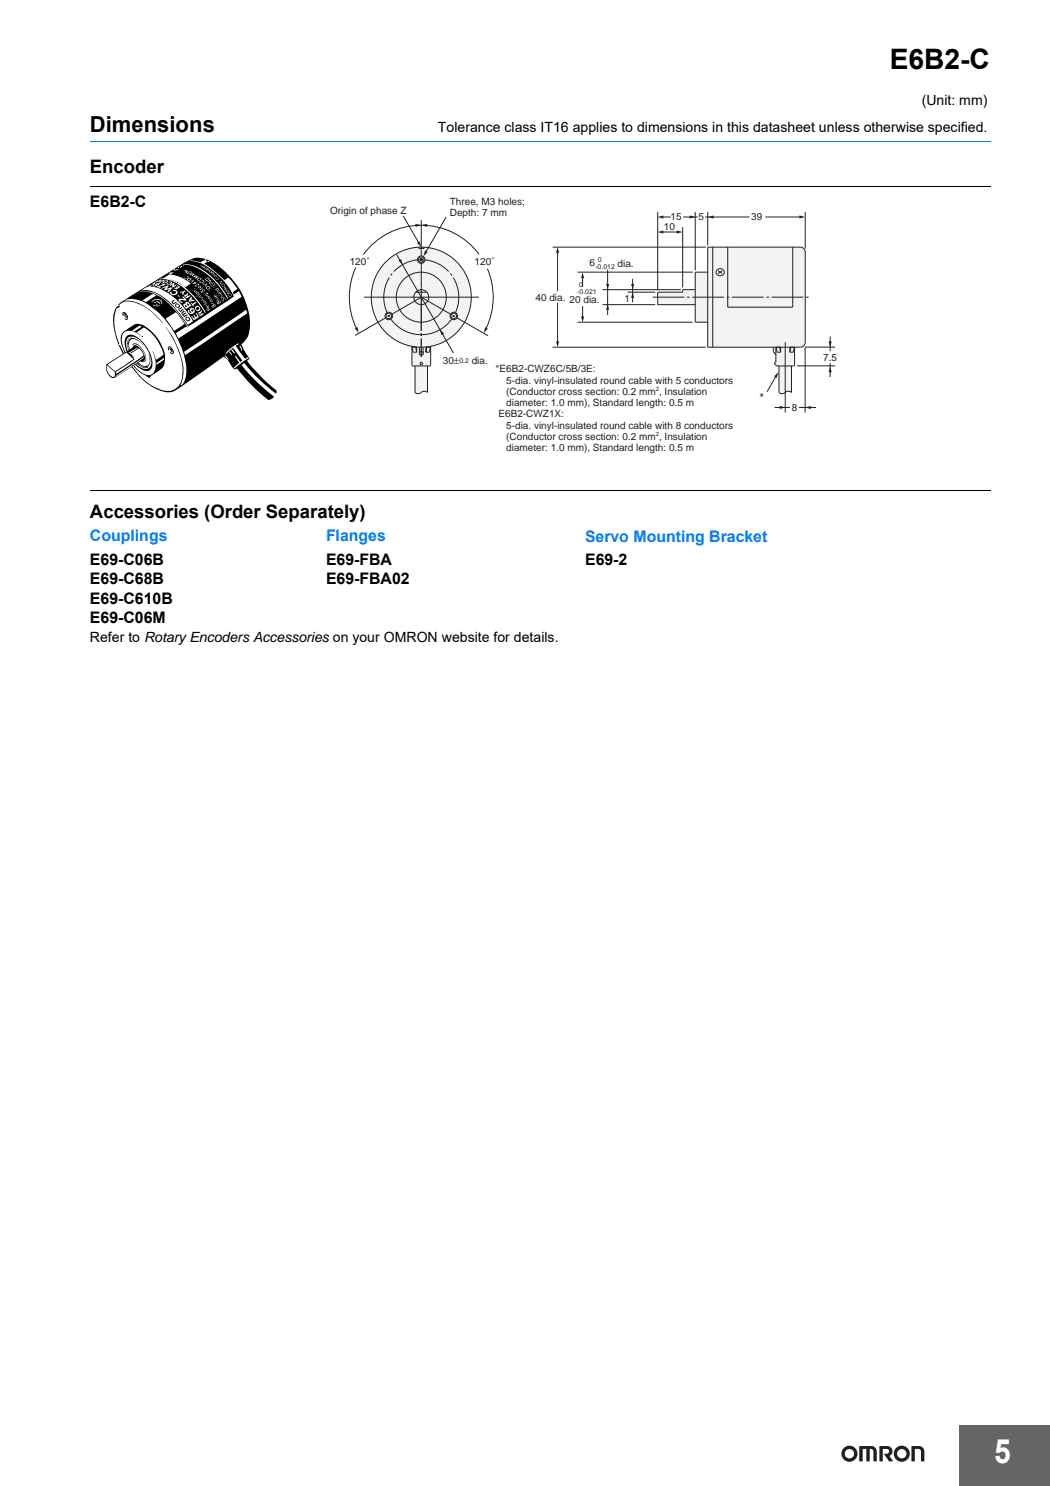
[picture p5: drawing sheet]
<svg xmlns="http://www.w3.org/2000/svg" width="210mm" height="297mm" viewBox="0 0 210 297" stroke-linecap="round" stroke-linejoin="round" font-family="sans-serif">
<g fill="#231f20">
<path d="M171.8 289.1l2.5-.1a1.08 1.08 0 0 1 1 1.1v2h-.6v-2a.55 .55 0 0 0-.8-.5v2.5h-.6v-2.5h-.8v2.5h-.7z"/>
<path d="M182.3 289.1l.7-.1a1.48 1.48 0 0 1 1.8 .8l.1 2.3h-.7v-2l-.1-.2-.4-.3h-.7v2.5h-.7z"/>
<path d="M175.9 289.1l.6-.1a1.63 1.63 0 0 1 1.8 .5 1 1 0 0 1-.4 1.5l.7 1.1h-.8l-1-1.5h.5a.48 .48 0 0 0 .5-.5 .48 .48 0 0 0-.5-.5h-.8v2.5h-.6z"/>
<path d="M168.3 290.6a1.61 1.61 0 0 0 3.2 0 1.61 1.61 0 0 0-3.2 0zM168.9 290.6a.95 .95 0 0 1 1.9 0 .95 .95 0 0 1-1.9 0z"/>
<path d="M179.4 290.6a.95 .95 0 0 0 1.9 0 .95 .95 0 0 0-1.9 0zM178.7 290.6a1.65 1.65 0 0 1 3.3 0 1.65 1.65 0 0 1-3.3 0z"/>
</g>
<path d="M192 285h17.9v12h-17.9z" fill="#656565"/>
<path d="M192 284.9v12.1M192 285h17.9" fill="none" stroke="#656565" stroke-width=".2"/>
<path d="M18 27.9h180v2.5h-180z" fill="#fff"/>
<path d="M18 28.4h180" fill="none" stroke="#0080ff" stroke-width=".2"/>
<path d="M18 36.7h180v1.5h-180z" fill="#fff"/>
<path d="M18 37.2h180" fill="none" stroke="#000" stroke-width=".2"/>
<path d="M18 97.5h180v1.5h-180z" fill="#fff"/>
<path d="M18 98h180" fill="none" stroke="#000" stroke-width=".2"/>
<path d="M23.9 60.6l13.1-8.2a4.5 4.5 0 0 1 5.4 0 14.9 14.9 0 0 1 7.6 13 4.6 4.6 0 0 1-1.8 3.5l.7 1.2 1 1.5-.5 .5 .2 .3 3 3.3 2.7 2.3-.1 .7a34.7 34.7 0 0 1-6.3-6.1l-.6 .4a34.8 34.8 0 0 0 6.5 6.3l-.5 .5-.6 .2a38.4 38.4 0 0 1-6.4-6.3l-.3 .2a3.5 3.5 0 0 1-1.4-1.9l-.8-.7-.3 .1-8.2 5.9a3.8 3.8 0 0 1-4.8 .6 14.3 14.3 0 0 1-5.2-4.5l-3.2 2a.99 .99 0 0 1-1.5-.5l-.3-.7v-1.4l3.2-2v-.2a13.4 13.4 0 0 1-1.7-8 1.76 1.76 0 0 1 1-1.5l-.2-.2z" fill="#000"/>
<g fill="#fff">
<path d="M27.7 58.4a5.7 5.7 0 0 1 5.6 1.7 24.6 24.6 0 0 1 4.4 5.1l9.1-6a14 14 0 0 0-7.2-6.8l-1.6-.2 .3-.1 1.4 .2a.67 .67 0 0 0 .9-.2l.3-.1 .6 .3-.7 .4a20 20 0 0 1 4.1 3.3l.8-.5 .3 .3 1.5 2-.9 .6 .2 .5 1-.7 .5 1.1-12.6 8.4-.5-1.1 2.1-1.4 .2 .3a17.3 17.3 0 0 0-6.2-6.6 4.7 4.7 0 0 0-3.6-.5z"/>
<path d="M36.6 52.9a5.5 5.5 0 0 1 4.7 1.5 15.3 15.3 0 0 1 4.3 5.3 14.2 14.2 0 0 0-7.6-6.7z"/>
<path d="M40.1 53.1l.2-.1-.2 .2h-.1z"/>
<path d="M40.2 53.2l.4-.1z"/>
<path d="M36.5 53.1h.3l-.3 .2 .2-.1z"/>
<path d="M36 53.3l.2-.1z"/>
<path d="M40.4 53.3l.3-.1 .3 .1-.4 .2z"/>
<path d="M35.8 53.4l.6-.2-.3 .3z"/>
</g>
<path d="M40.5 53.3h.4l-.3 .1z" fill="#000"/>
<g fill="#fff">
<path d="M40.8 53.6l.3-.2z"/>
<path d="M40.9 53.7l.4-.2-.2 .3z"/>
<path d="M41.2 53.8l.3-.2 .2 .2-.4 .1 .2 .1h-.1z"/>
</g>
<path d="M41.5 53.7l.1 .1z" fill="#000"/>
<g fill="#fff">
<path d="M35 54l.8-.3-.5 .4 .2-.2-.5 .2 .1-.1z"/>
<path d="M41.5 54.1l.5-.1-.3 .2z"/>
<path d="M34.6 54.1l.3-.1z"/>
<path d="M36.9 54.4l.6-.4-.1 .4 .4-.2-.6 .4 .1-.4z"/>
<path d="M36.8 54.3l.3-.2-.5 .3z"/>
<path d="M41.8 54.2l.4-.1 .1 .3h-.3z"/>
</g>
<path d="M41.9 54.2h.4l-.2 .2z" fill="#000"/>
<path d="M37.5 54.6l.5-.3h.3v.2a.59 .59 0 0 1-.8 .2z" fill="#fff"/>
<path d="M37.7 54.5l.3-.2 .2 .1-.4 .3-.2-.1z" fill="#000"/>
<g fill="#fff">
<path d="M33.7 54.7l.6-.3h.5l-.6 .4z"/>
<path d="M42.3 54.5l.2-.1 .4 .1-.4 .3z"/>
</g>
<path d="M34.4 54.6l.2-.1zM42.3 54.6h.4l-.2 .1z" fill="#000"/>
<path d="M37.9 54.9l.7-.4-.4 .3 .6-.1-.2 .3 .5-.2-.7 .4h-.1l.3-.4z" fill="#fff"/>
<path d="M34.2 54.7h.1z" fill="#000"/>
<g fill="#fff">
<path d="M42.6 54.9l.4-.1-.3 .3z"/>
<path d="M31.9 55.8l.8-.2 1.1-.7a6.6 6.6 0 0 1 4.3 1.8l-.8 .5a.72 .72 0 0 1-1-.3l-.7-.4a15.8 15.8 0 0 1 5.5 6 15.2 15.2 0 0 0-7.3-6.5l-.9-.2z"/>
<path d="M38.6 55.3l.6-.3-.2 .2 .5-.1-.2 .4 .5-.2-.7 .4h-.1l.3-.4-.6 .1z"/>
<circle cx="43.2" cy="55.2" r=".23"/>
</g>
<circle cx="43.1" cy="55.2" r=".18" fill="#000"/>
<g fill="#fff">
<path d="M36.7 55.1l.2 .1z"/>
<path d="M36.9 55.6v-.1a.32 .32 0 0 0 .4 .2 .32 .32 0 0 0 .2-.4h-.2h.4l-.1 .3a.53 .53 0 0 1-.7 0z"/>
<path d="M43.2 55.6l.1 .3 .3-.1 .1-.2-.2-.2h.1l.2 .3a.37 .37 0 0 1-.4 .2 .37 .37 0 0 1-.3-.2z"/>
<path d="M39.4 55.7l.4-.2 .4 .1a.42 .42 0 0 1-.3 .5 .42 .42 0 0 1-.5-.3z"/>
<path d="M41.2 55.6a.48 .48 0 0 1 .7 .1l-.6 .4-.2-.2z"/>
<path d="M37.5 55.8l.5-.2 .3 .1-.6 .5-.3-.3z"/>
</g>
<path d="M34.1 55.8l.2 .1zM37.6 55.8l.3-.1 .3 .1-.5 .2-.1-.1zM39.6 55.8l.3-.2 .2 .1-.3 .3-.3-.1zM41.2 55.8l.3-.2 .3 .2-.4 .2z" fill="#000"/>
<path d="M28.2 58.1l.9-.6 .7-.2 .1-.2h.2l.5-.2 .2-.2-.5 .1 1.4-.8-.1 .1h.3l-.1-.1 .1-.1h.3l-.3 .3 1.1-.2-.8 .5-.3-.1v-.2l-.8 .2-.2 .1 .2 .1-.3 .3-.9 .4a9.7 9.7 0 0 1 6.9 4.3l1.8 2.6-1 .7-.7-.9a14.9 14.9 0 0 0-6.2-5.7l-1.5-.3z" fill="#fff"/>
<path d="M34.4 55.9l.1 .1z" fill="#000"/>
<g fill="#fff">
<path d="M40 56.2a.3 .3 0 0 0 .4 .3 .3 .3 0 0 0 .2-.4l-.3-.1 .2-.1a.38 .38 0 0 1 .1 .6 .38 .38 0 0 1-.6 0z"/>
<path d="M41.5 56.3l.6-.4-.1 .6 .5-.2-.6 .4h-.1l.2-.5z"/>
<path d="M37.9 56.2l.9-.2-.5 .6 .3-.5z"/>
</g>
<path d="M34.6 56l.9 .5z" fill="#000"/>
<path d="M32.5 56.4l.5-.3h.6a.65 .65 0 0 1-1.1 .3z" fill="#fff"/>
<path d="M32.1 56.3l.5-.2z" fill="#000"/>
<path d="M43.9 56.3l.4-.2-.1 .6 .4-.2-.5 .3 .1-.5-.4 .1z" fill="#fff"/>
<path d="M31.3 56.3h.3zM32.8 56.4l.4-.2h.2l-.4 .3z" fill="#000"/>
<g fill="#fff">
<path d="M33.3 56.7h.2a.38 .38 0 0 0 .7-.2l-.5-.1 .3-.1 .4 .2a.61 .61 0 0 1-.5 .4 .61 .61 0 0 1-.6-.2z"/>
<path d="M38.9 56.3h.3l.1 .4-.8 .1z"/>
<path d="M40.3 56.8l.8-.5-.3 .4z"/>
</g>
<path d="M42.2 56.8a.32 .32 0 0 0 .4 .3 .32 .32 0 0 0 .1-.5l-.2 .1v.2l-.1-.2 .3-.2 .2 .2a.39 .39 0 0 1-.3 .5 .39 .39 0 0 1-.4-.4z" fill="#fff"/>
<path d="M30.6 57.1l.6-.1h-.1a.6 .6 0 0 1 .9-.3h-.1a1 1 0 0 1-1.3 .4z" fill="#fff"/>
<path d="M38.7 56.7l.3-.2 .1 .1z" fill="#000"/>
<g fill="#fff">
<path d="M34 57l.7-.4a.31 .31 0 0 1 0 .5l.5-.2h.2l-.8 .5-.2-.1 .2-.4-.4 .2z"/>
<path d="M31.4 57.3l1.2-.4-.3-.1 .1-.1 .7 .2-1.2 .4 .3 .2-.1 .1z"/>
<path d="M39 57l.6-.1-.1-.2 .3 .3a.49 .49 0 0 0-.7 .2l.3 .1h-.3z"/>
</g>
<path d="M31.3 56.9l.4-.2z" fill="#000"/>
<g fill="#fff">
<path d="M40.6 56.9l.8-.1-.4 .6 .3-.5z"/>
<circle cx="44.7" cy="57" r=".34"/>
</g>
<circle cx="44.7" cy="57" r=".27" fill="#000"/>
<g fill="#fff">
<path d="M34.8 57.5l.5 .1-.2-.3 .4 .1 .2-.1-.3-.2 .1-.1 .5 .3-.5 .4a.49 .49 0 0 1-.7-.2z"/>
<path d="M32.2 57.6l1.3-.5 .2 .1-.4 .5 .9-.3 .2 .2-.7 .8-.2-.1 .4-.5h-.3a.55 .55 0 0 1-.8 .1l.4-.5-.8 .3z"/>
<path d="M43.1 57.1l.1 .1z"/>
<path d="M39.7 57.3a.33 .33 0 0 1 .5 0v.1a.36 .36 0 0 1-.6 .1z"/>
<path d="M41.2 57.4a.37 .37 0 0 1 .6-.2 .37 .37 0 0 1 .1 .5 .4 .4 0 0 1-.4 .1 .4 .4 0 0 1-.3-.3z"/>
</g>
<path d="M39.8 57.3h.3l-.3 .2z" fill="#000"/>
<path d="M44.8 57.5l.4-.2-.1 .4h.4l-.5 .3z" fill="#fff"/>
<path d="M41.3 57.5l.4-.2 .2 .1-.3 .3h-.2z" fill="#000"/>
<g fill="#fff">
<path d="M42.7 57.4l.1 .1z"/>
<path d="M40 57.7h.2l.2-.2 .1 .1-.3 .3h-.3z"/>
</g>
<path d="M44.8 57.6l.3 .2-.1 .1z" fill="#000"/>
<g fill="#fff">
<path d="M42.9 57.9l.6-.4a.32 .32 0 0 1 .2 .6 .3 .3 0 0 1-.5-.2z"/>
<path d="M38.9 57.7h.1v.1z"/>
</g>
<path d="M43.4 57.7h.2v.2l-.2 .1z" fill="#000"/>
<g fill="#fff">
<path d="M42.1 57.8l.2 .1z"/>
<path d="M40.1 58.2l.3 .2 .1-.1-.1-.2a.28 .28 0 0 1 .3-.3 .28 .28 0 0 1 .2 .4l-.2-.3-.2 .1v.1l.2 .2-.3 .2z"/>
<path d="M45.1 58.1l.5-.2-.3 .2h.5l-.2 .5 .4-.1-.5 .3-.1-.1 .3-.5-.5 .1z"/>
<path d="M38.5 57.9l.1 .1z"/>
<path d="M38.8 58.2l.4-.3-.3 .4 .5-.1-.4 .3z"/>
<path d="M34.1 58.4l.1-.1a.47 .47 0 0 0 .5 .5 .47 .47 0 0 0 .5-.5l-.7-.2a.57 .57 0 0 1 1 .2 .57 .57 0 0 1-.6 .7l-.7-.2-.2-.3z"/>
<path d="M41.7 58l.2 .1z"/>
<path d="M43.3 58.4l.6-.3z"/>
<path d="M35.9 58.3l1.1-.2 .1 .1-.5 .8-.2-.2 .1-.3h-.4z"/>
<path d="M43.8 58.4l.3 .2 .1-.2-.2-.1h.1a.26 .26 0 0 1 0 .4 .26 .26 0 0 1-.4-.2z"/>
<path d="M41.2 58.3l.1 .2z"/>
<circle cx="39.5" cy="58.6" r=".29"/>
</g>
<g fill="#000">
<path d="M43.8 58.5l.2 .2z"/>
<circle cx="39.5" cy="58.6" r=".19"/>
</g>
<g fill="#fff">
<path d="M40.8 58.6l.1 .1z"/>
<path d="M36.9 59l.3-.1 .3-.3 .1 .1-.1 .2 .1 .2 .4-.1 .1 .2-.8 .4-.4-.4z"/>
<path d="M41.1 58.8l.3-.2-.2 .4 .5-.1-.4 .3-.2-.2z"/>
<path d="M44 59l.4-.3z"/>
<path d="M28.5 60.1l1.6-1.1a.91 .91 0 0 1 1.2 0l-2.1 1.4z"/>
<circle cx="46" cy="59" r=".32"/>
</g>
<circle cx="46" cy="59" r=".27" fill="#000"/>
<g fill="#fff">
<path d="M39.6 59.1l.4-.2z"/>
<path d="M42.9 59.1l.3 .2 .1-.2-.2-.2 .1 .1 .1 .2-.4 .2z"/>
<path d="M44.3 59.1l.3-.1-.3 .3h.4l-.5 .4z"/>
<path d="M39.7 59.2h.3l.1-.2h.1l-.3 .4h-.2z"/>
<path d="M35.6 59l.3 .3h-.2z"/>
<path d="M43.7 59.1l.2 .1z"/>
</g>
<path d="M37.1 59.2l.3 .1-.1 .1zM42.9 59.1l.1 .2z" fill="#000"/>
<g fill="#fff">
<path d="M39.3 59.2h.2l-.2 .1z"/>
<path d="M41.3 59.3l.6-.1-.2 .3h.4l-.3 .4 .2-.3-.3 .1-.2-.1 .2-.3z"/>
<path d="M35.8 59.8h1l-.3-.4 .1-.1 .7 .7-.1 .1-1.1-.1-.1 .1 .5 .3a.51 .51 0 0 1-.6 0 .51 .51 0 0 1-.1-.6z"/>
<path d="M40 59.5l.4-.2a.28 .28 0 0 1 .1 .3 .28 .28 0 0 1-.3 .2l.3-.3z"/>
<path d="M38.2 59.3l.2 .2a.5 .5 0 0 0 .5 .6l-1.1 .1-.1-.2z"/>
<path d="M43.1 59.6l.4-.2 .2 .2-.4 .4 .3-.4z"/>
<path d="M44.3 59.8l.3 .4v-.6a.27 .27 0 0 1 .4 0 .27 .27 0 0 1 0 .4v-.3l-.2-.1-.1 .5-.2 .1z"/>
<path d="M40.1 60.1l.7-.3z"/>
<path d="M24.1 60.8a3.3 3.3 0 0 1 3.4-.1 13.2 13.2 0 0 1 5.2 4 11.1 11.1 0 0 0-6.9-4.6h-.9a4.5 4.5 0 0 1 4.6 .7 18 18 0 0 1 7.8 13.2 3.3 3.3 0 0 1-1.2 3.1 8.5 8.5 0 0 0-.3-7.1l-1.2-2.6-1.4-1.9a18.5 18.5 0 0 1 3.3 8.3 4.3 4.3 0 0 1-1.6 4 4.3 4.3 0 0 1-4-.4 11.6 11.6 0 0 1-4.4-4.2l.2-.1 1.1 1.2 1.9 1.2a.3 .3 0 0 0 .3-.1 .3 .3 0 0 0 .1-.3l.2-.1a7.3 7.3 0 0 0 2.5-2 5.6 5.6 0 0 0-.9-4.8 7.7 7.7 0 0 0-4-3.4 1.52 1.52 0 0 0-1.5 .4l-.9 .6a2.34 2.34 0 0 0-1.1 3.3l.5 1.4a10.8 10.8 0 0 1-1.7-8.6l.3-.4 .1 .1 .4-.3-.2-.3z"/>
<path d="M30.6 60a1.07 1.07 0 0 1 1.1-.2 1.07 1.07 0 0 1 .7 .9l-.1 .1a.77 .77 0 0 0-.3-.8 .77 .77 0 0 0-.9 0l-.7 .4z"/>
</g>
<path d="M38.2 59.8l.1 .2-.3 .1z" fill="#000"/>
<g fill="#fff">
<path d="M43.2 60.2l.6-.3z"/>
<circle cx="42.2" cy="60.1" r=".28"/>
</g>
<g fill="#000">
<path d="M34.3 60.3l.5-.4 .2 .1-.5 .4 .1 .1 .1 .1 .5-.3 .2 .1-.5 .3a.44 .44 0 0 1-.6-.3z"/>
<circle cx="42.2" cy="60.1" r=".19"/>
</g>
<circle cx="40.8" cy="60.2" r=".28" fill="#fff"/>
<circle cx="40.8" cy="60.2" r=".21" fill="#000"/>
<g fill="#fff">
<path d="M43.4 60.4l.3-.2a.3 .3 0 0 1 .3 0 .3 .3 0 0 1 .2 .3l-.7 .3z"/>
<path d="M31.2 60.2a.79 .79 0 0 1 .8 .5v.1z"/>
<path d="M24.7 60.3l.2-.1z"/>
</g>
<path d="M43.8 60.3l.2-.1v.3h-.2z" fill="#000"/>
<g fill="#fff">
<path d="M36.7 60.8l.4-.1v-.3a.89 .89 0 0 1 1.1 .7l-1 .6-.5-.6z"/>
<path d="M30.8 60.3l.4 .2h-.3z"/>
<path d="M38.2 60.6l.3 .1 .6-.3 .2 .1-.6 .5 .1 .3z"/>
</g>
<path d="M43.5 60.5h.2v.2h-.2z" fill="#000"/>
<g fill="#fff">
<path d="M40.9 60.7l.2 .2v-.3l.1-.1 .2 .2v.1l-.2-.2-.1 .4-.2-.2z"/>
<path d="M42.3 60.6l.5-.1-.4 .3z"/>
</g>
<path d="M35.1 60.7a.5 .5 0 0 1 .7 .1 .5 .5 0 0 1 0 .7l-.7-.2-.1-.2zM37.4 60.7h.2l.2 .2-.1 .2z" fill="#000"/>
<g fill="#fff">
<path d="M31.2 60.7l.2 .1-.1 .2z"/>
<path d="M42.4 61.1l.4-.3 .3 .4-.6 .3z"/>
<circle cx="35.5" cy="61.1" r=".28"/>
</g>
<path d="M42.7 60.9h.3v.2l-.2 .1z" fill="#000"/>
<g fill="#fff">
<path d="M30.6 60.9l.5 .2 .9-.1a1.05 1.05 0 0 1-1.4-.1z"/>
<path d="M41.2 61.1l.1-.1 .3 .3-.1-.4 .2 .3-.3 .3z"/>
</g>
<path d="M37 61l.3 .1v.2h-.2zM42.4 61.2l.2-.1 .1 .2-.2 .1z" fill="#000"/>
<circle cx="39.5" cy="61.7" r=".53" fill="#fff"/>
<g fill="#000">
<path d="M35.7 61.7l.4-.2 .1-.2 .1 .2-.1 .4-.3-.2-.1 .1 .2 .3 .6-.3 .1 .2-.6 .4-.4-.4zM41.3 61.2l.1 .2z"/>
<circle cx="39.5" cy="61.6" r=".33"/>
</g>
<g fill="#fff">
<path d="M41.4 61.7l.5-.3-.2 .4h.4l-.6 .4-.2-.3z"/>
<path d="M37.6 62h.1l.4 .5 .2-.1a.47 .47 0 0 1-.2-.8 .47 .47 0 0 1 .8 .3 .65 .65 0 0 1-.6 .9 .65 .65 0 0 1-.7-.8z"/>
</g>
<g fill="#000">
<path d="M41.5 61.7l.2 .2-.1 .2-.2-.2z"/>
<circle cx="38.5" cy="62" r=".23"/>
</g>
<g fill="#fff">
<path d="M36.8 70.3l12.4-8.4 .2 .7-7.8 5.4-4.6 3z"/>
<path d="M39.7 62.5l.3-.2 .3-.3v.7l.3-.1 .1 .2-.7 .4-.3-.5z"/>
</g>
<path d="M24.6 62.5a1.01 1.01 0 0 1 .9 1.4 .4 .4 0 0 1-.6-.3l.3 .2 .3-.1a1 1 0 0 1-.7-1.2l-.1 .6-.1 .1zM36.3 62.5a.51 .51 0 0 1 .7-.3l-.5 .5 .1 .1 .6-.3 .1 .1-.5 .5 .6-.3 .1 .2-.6 .4-.6-.7z" fill="#000"/>
<g fill="#fff">
<path d="M33.1 63.7l2.1-1.3 1.7 2.3-2.1 1.4z"/>
<path d="M38.3 63.2l.1-.1 .3 .5h.2l.1-.1-.2-.6 .4 .5 .2-.2-.3-.5 .2-.1 .5 .7-1.1 .7z"/>
</g>
<path d="M39.9 62.6l.3 .2-.1 .2-.2-.3z" fill="#000"/>
<g fill="#fff">
<path d="M24.9 62.7l.6 .9-.4-.4z"/>
<path d="M25.2 62.8l.3 .5z"/>
</g>
<circle cx="37.5" cy="63.8" r=".47" fill="#000"/>
<g fill="#fff">
<path d="M26.4 66.1l1.5-1 .5 .1-1.5 1z"/>
<circle cx="37.5" cy="63.8" r=".28"/>
</g>
<g fill="#fff">
<path d="M24.8 66.4a2.49 2.49 0 0 1 3.2 .7l.4 .3-1.1-1 1.4-.9a8.6 8.6 0 0 1 4 5.4l-1.5 1-.7-1.8v.2a5.1 5.1 0 0 1 .3 4 1.5 1.5 0 0 1-2.3 .3l-1.2-.9-.5-.7 .2-.1 .8 .6a1.67 1.67 0 0 0 2.5 .1 5.8 5.8 0 0 0-1.9-5.4 2.47 2.47 0 0 0-3-1 3.1 3.1 0 0 0-.1 3l-.2 .2-.3-.6a3.1 3.1 0 0 1 0-3.4z"/>
<path d="M25.5 67.6a1.96 1.96 0 0 1 2.5 .4 6.5 6.5 0 0 1 2.2 4.7 1.23 1.23 0 0 1-.8 1.1 1.23 1.23 0 0 1-1.3-.3l-.8-.8a3.1 3.1 0 0 0 2.2 .8l.2-.2-.4 .1a1.68 1.68 0 0 0 .4-2.5l.1 .4a1.23 1.23 0 0 1-.8 1.9l-.5-.1-.8-.6a.62 .62 0 0 1 .9-.2 .63 .63 0 0 0 .6-.8 3.6 3.6 0 0 0-2.3-2.9 .52 .52 0 0 0-.5 .6l.3-.3a2.23 2.23 0 0 1 2.1 1.6 1.13 1.13 0 0 1 0 1.7h-.2l.4-.4a2.98 2.98 0 0 0-2-2.8l-1 .8a1.35 1.35 0 0 1 .7-2.1l1 .5 1.1 1-.2-.3a2.69 2.69 0 0 0-2.5-1.4h.1l-.5 .6-.2 .5 .2-.7 .4-.4a1.28 1.28 0 0 0-.6 1.8l.2 .6-.2 .2a3.1 3.1 0 0 1 0-2.5z"/>
</g>
<g fill="#fff">
<path d="M45.6 70.1l.8-.7 1.3-.8 .1 .1-.7 .5 1 1.3 .9 1.2 .7-.3-3 2.3 .2-.3 1-.9-.9-1.4 .2 .1 .9 1.2 .3-.4-1.8-2.5-1.4 1.3z"/>
<path d="M25.6 68.7l.2 1.3z"/>
<path d="M47.9 69.1l.4 .5 .2 .4-.2 .1z"/>
</g>
<path d="M33.7 69.3a1.12 1.12 0 0 1 1 1.3 .46 .46 0 0 1-.8-.2l.6 .2 .1-.1-.5-.4-.2-.7-.2 .1 .1 .4-.1 .1-.1-.4z" fill="#000"/>
<g fill="#fff">
<path d="M25.6 70.4a1.08 1.08 0 0 0 1.1-.5l.7-.4h.2l-1.5 1h.2l1.4-.9 .6 .6 .4 .8-5.5 3.7-.1-.3 3.8-2.5a2.7 2.7 0 0 0-1.3-1.5z"/>
<path d="M34.1 69.5l.5 .8-.4-.3z"/>
<path d="M46.3 69.9l.1-.1 .6 .7a.74 .74 0 0 1-.7-.6z"/>
<path d="M45.8 70.3l.1-.1 .4 .4 .1 .5z"/>
<path d="M21.7 72.7l3.6-2.2 1.4 1.3-3.6 2.4-1.2-1-.3-.2z"/>
<path d="M45 71l.7 .8-.1 .1z"/>
<path d="M23.1 75.1l5.7-3.8v.2l-.7 .5-5.1 3.4z"/>
<path d="M31.3 72.5l1.5-1a.7 .7 0 0 1-.6 .8l-.9 .6z"/>
<path d="M27.5 72.6l.2 .1z"/>
<path d="M27.8 72.9l1.4 .5-.7-.1z"/>
<path d="M21.4 73.1l.1-.1 .8 .8a.93 .93 0 0 1 .4 1.6 1.88 1.88 0 0 1-1.3-2.3z"/>
</g>
<path d="M131.5 58.3h5v-.5h2.5v-3.4l2.5-.1v-5h18.5a1.08 1.08 0 0 1 1.1 1.1v18a1.08 1.08 0 0 1-1.1 1.1h-1v3.4l-.2 .3h-.4v5.2l-.2 .1a1 1 0 0 0-1.4 .2 .91 .91 0 0 1-1.1-.3v-5.2a.86 .86 0 0 1-.8-.7l.2-.2v-1.4a1.62 1.62 0 0 1-.5-1.4h-13.1v-5l-2.5-.1v-3.4h-7.5z" fill="#f2f3f4"/>
<g fill="none" stroke="#231f20" stroke-width=".2">
<path d="M139 57.9h-2.5v.5h-5v2.5h7.5M141.5 54.4h-2.5v10h2.5M142.5 49.4h-1v20h18.5a1 1 0 0 0 1-1v-18a1 1 0 0 0-1-1h-17.5v20M143.4 54a.81 .81 0 0 1 1.2-.2 .81 .81 0 0 1 0 1.2 .81 .81 0 0 1-1.2-.2l-.2-.4zM143.6 54.1l.8 .6M144.4 54.1l-.8 .6M145.5 49.4v12h13v-12M154.7 69.4v.9l.5 .6M155.2 69.4v3l-.3 .3 .5 .5 3.4-.1 .1-3.7M155.2 69.4l.2 1h.7M155.8 73.2v5.2a1.06 1.06 0 0 0 1.5-.1h.7l.3 .1v-5.2M155.9 69.4l.2 1"/>
<path d="M156.1 69.4v1M158 69.4v1M158.1 69.4l-.1 1M158.8 69.4l-.1 1h-.7"/>
</g>
<path d="M77.6 51.9a10.1 10.1 0 0 1 15.7 3 10.1 10.1 0 0 1-7.1 14.4v3.6l-.2 .3h-.4v5.2l-.2 .1a1 1 0 0 0-1.4 .2 .91 .91 0 0 1-1.1-.3v-5.2h-.4l-.2-.3v-3.6a10.1 10.1 0 0 1-7.8-7.3 10.1 10.1 0 0 1 3.1-10.1z" fill="#f2f3f4"/>
<g fill="none" stroke="#231f20" stroke-width=".2">
<path d="M83.1 58.4h2.3M83.7 49.4v.3h1v-.3M110.5 49.4h30.7M120.5 57.9h15.6M125.5 58.4h5.5M82.4 69.2v3.7l.2 .3 3.5-.1v-3.9M82.4 69.4h.9v1h-.7zM83 73.2v5.2a1.06 1.06 0 0 0 1.5-.1h.7l.3 .1v-5.2M83.1 69.4l.2 1M83.9 69.4v1.5h.7v-1.5M84.6 70.6l-.1-.3h-.4l-.2 .3M85.4 69.4l-.2 1v-1h.9l-.2 1h-.7"/>
<path d="M110.5 69.4h30.6M154.9 81.4h3.1M159.8 81.4h3.4"/>
<circle cx="84.2" cy="59.4" r="5"/>
<circle cx="84.2" cy="59.4" r="1.5"/>
<circle cx="84.2" cy="59.4" r="10"/>
<circle cx="84.2" cy="51.9" r=".75"/>
<circle cx="84.2" cy="51.9" r=".55"/>
<circle cx="84.2" cy="51.9" r=".25"/>
<circle cx="77.8" cy="63.2" r=".75"/>
<circle cx="77.8" cy="63.2" r=".55"/>
<circle cx="84.2" cy="72.7" r=".25"/>
<circle cx="90.7" cy="63.2" r=".75"/>
<circle cx="90.7" cy="63.2" r=".55"/>
</g>
<path d="M130.5 59.4h31.5" fill="none" stroke="#231f20" stroke-width=".2" stroke-dasharray="6.4 .5 .5 .5" stroke-linecap="butt"/>
<g fill="#231f20">
<path d="M161 81.5l1.2-.4v.7z"/>
<path d="M155.9 81.1l1.2 .3-1.2 .4z"/>
</g>
<path d="M115.5 54.4h23.1M131.5 42.4v15.6M136.5 45.4v12M139 42.4v11.6M115.5 64.4h23M120.5 60.9h10.5M159.4 73.1h7.6M161 69.4h6M166 67.3v2.9M166 72.5v2.9" fill="none" stroke="#231f20" stroke-width=".2"/>
<g fill="#231f20">
<path d="M166 73.2l.3 1.2h-.6z"/>
<path d="M165.7 68.2h.6l-.3 1.2z"/>
</g>
<path d="M116.5 55.4v1.9M116.5 61.2v2.3" fill="none" stroke="#231f20" stroke-width=".2"/>
<g fill="#231f20">
<path d="M116.5 54.5l.3 1.1h-.6z"/>
<path d="M116.2 63.3h.6l-.3 1.1z"/>
</g>
<path d="M121.5 53.9v9.1" fill="none" stroke="#231f20" stroke-width=".2"/>
<g fill="#231f20">
<path d="M121.5 60.8l.3 1.1h-.6z"/>
<path d="M121.2 56.8h.6l-.3 1.1z"/>
</g>
<path d="M126.5 55.7v4.7" fill="none" stroke="#231f20" stroke-width=".2"/>
<g fill="#231f20">
<path d="M126.5 58.4l.3 1.1h-.6z"/>
<path d="M126.2 56.8h.6l-.3 1.1z"/>
</g>
<path d="M132.4 43.4h1.8M136.6 43.4h2.9M141 43.4h8.9M141.5 42.4v6.7M153.1 43.4h7M161 42.4v7.3" fill="none" stroke="#231f20" stroke-width=".2"/>
<g fill="#231f20">
<path d="M159.9 43.1l1.1 .3-1.1 .3z"/>
<path d="M137.9 43.1l1.1 .3-1.1 .3z"/>
<path d="M131.5 43.4l1.2-.3v.6z"/>
<path d="M141.6 43.4l1.1-.3v.6z"/>
</g>
<path d="M132.4 46.4h3.2" fill="none" stroke="#231f20" stroke-width=".2"/>
<g fill="#231f20">
<path d="M135.4 46.1l1.1 .3-1.1 .3z"/>
<path d="M131.5 46.4l1.2-.3v.6z"/>
</g>
<path d="M111.5 50.3v7.9M111.5 60.5v7.9" fill="none" stroke="#231f20" stroke-width=".2"/>
<g fill="#231f20">
<path d="M111.5 49.4l.3 1.1h-.6z"/>
<path d="M111.2 68.2h.6l-.3 1.2z"/>
</g>
<path d="M79.3 50.9l11.4 19.7M84.2 44v7.1M84.2 51.6v.6M84.2 52.6v13.5M84.2 66.6v.6M84.2 67.7v3.7" fill="none" stroke="#231f20" stroke-width=".2"/>
<g fill="#231f20">
<path d="M79.7 52.1l.5-.3 .3 1.1z"/>
<path d="M88 65.9l.8 .8-.5 .3z"/>
</g>
<path d="M71.1 53.5a14.4 14.4 0 0 0 .2 12.2M72.8 59.4h23M95.8 50.8a14.4 14.4 0 0 0-23.1 .1M97.5 53.7a14.4 14.4 0 0 1-.2 11.9M157 68.4v14M161 69.4v13" fill="none" stroke="#231f20" stroke-width=".2"/>
<g fill="#231f20">
<path d="M70.9 65.6l.6-.2 .2 1.1z"/>
<path d="M97 65.4l.5 .3-.7 .9z"/>
<path d="M84.3 45l1.1-.3v.7z"/>
<path d="M83.1 44.7l1.1 .3-1.1 .4z"/>
</g>
<path d="M89.2 43.4l-4 7" fill="none" stroke="#231f20" stroke-width=".2"/>
<path d="M85 50.1l.5 .3-.8 .8z" fill="#231f20"/>
<path d="M80.6 43.2l3.2 5.4" fill="none" stroke="#231f20" stroke-width=".2"/>
<path d="M83.4 48.5l.5-.3 .3 1.2z" fill="#231f20"/>
<path d="M155.2 75.2l-1.8 3.1" fill="none" stroke="#231f20" stroke-width=".2"/>
<path d="M155.6 74.4l-.3 1.1-.5-.3z" fill="#231f20"/>
<g fill="none" stroke="#231f20" stroke-width=".2">
<path d="M77.9 55.5a7.5 7.5 0 0 0-.5 7M78.4 54.7l-.3 .4M83.5 51.9a7.5 7.5 0 0 0-4.7 2.4M84 51.9h.5M84.2 59.4l5.9 3.4M84.2 59.4l-5.8 3.4M84.2 59.4v6.7M85 51.9a7.5 7.5 0 0 1 4.7 2.4M90.1 54.7l.3 .4M90.7 55.5a7.5 7.5 0 0 1 .4 7M77.1 63.5l-6.1 3.5M77.6 62.9l.3 .5"/>
<path d="M78 63l-.5 .3M84.2 66.6v.6M84.2 67.7v3.7M90.3 63.8a7.5 7.5 0 0 1-12.1 0M90.5 63l.5 .3M90.9 63l-.3 .4M91.4 63.5l6.2 3.6"/>
</g>
<text font-size="6.7" fill="#fff" x="198.8" y="292.5">5</text>
<text font-size="5.6" x="177.9" y="13.8">E6B2-C</text>
<text font-size="4.4" x="18" y="26.4">Dimensions</text>
<g font-size="3.7">
<text x="18" y="34.6">Encoder</text>
<text x="18" y="103.6">Accessories (Order Separately)</text>
</g>
<g font-size="3.2">
<text x="18" y="41.4">E6B2-C</text>
<text x="18" y="112.9">E69-C06B</text>
<text x="65.2" y="112.9">E69-FBA</text>
<text x="117" y="113">E69-2</text>
<text x="18" y="116.8">E69-C68B</text>
<text x="65.2" y="116.8">E69-FBA02</text>
<text x="18" y="120.7">E69-C610B</text>
<text x="18" y="124.6">E69-C06M</text>
</g>
<g font-size="3.2" fill="#0080ff">
<text x="18" y="108.2">Couplings</text>
<text x="65.2" y="108.2">Flanges</text>
<text x="117" y="108.2">Servo Mounting Bracket</text>
</g>
<g font-size="2.8">
<text x="184.3" y="21">(Unit: mm)</text>
<text x="87.6" y="26.4">Tolerance class IT16 applies to dimensions in this datasheet unless otherwise specified.</text>
<text x="18" y="128.4">Refer to Rotary Encoders Accessories on your OMRON website for details.</text>
</g>
<text font-size="2.4" fill="#231f20" x="151.9" y="80.4">*</text>
<g font-size="2" fill="#231f20">
<text x="90" y="40.9">Three, M3 holes;</text>
<text x="66" y="42.7">Origin of phase Z</text>
<text x="90" y="43.2">Depth: 7 mm</text>
<text x="132.8" y="46.1">10</text>
<text x="134.1" y="44">15</text>
<text x="139.7" y="44">5</text>
<text x="150.2" y="44">39</text>
<text x="69.9" y="52.9">120˚</text>
<text x="94.9" y="52.9">120˚</text>
<text x="117.9" y="53.2">6</text>
<text x="123.5" y="53.3">dia.</text>
<text x="107.1" y="60.2">40 dia. 20 dia.</text>
<text x="124.9" y="60.3">1</text>
<text x="88.6" y="72.8">30±</text>
<text x="94.3" y="72.8">dia.</text>
<text x="99.1" y="74.4">*E6B2-CWZ6C/5B/3E:</text>
<text x="101.2" y="76.7">5-dia. vinyl-insulated round cable with 5 conductors</text>
<text x="164.6" y="72.1">7.5</text>
<text x="99.7" y="83.4">E6B2-CWZ1X:</text>
<text x="101.2" y="78.9">(Conductor cross section: 0.2 mm , Insulation</text>
<text x="101.2" y="81.2">diameter: 1.0 mm), Standard length: 0.5 m</text>
<text x="158.4" y="82.2">8</text>
<text x="101.2" y="85.7">5-dia. vinyl-insulated round cable with 8 conductors</text>
<text x="101.2" y="87.9">(Conductor cross section: 0.2 mm , Insulation</text>
<text x="101.2" y="90.2">diameter: 1.0 mm), Standard length: 0.5 m</text>
</g>
<g font-size="1.4" fill="#231f20">
<text x="119.1" y="53.7">-0.012</text>
<text x="119.6" y="52.4">0</text>
<text x="115.4" y="58.8">-0.021</text>
<text x="115.8" y="57.4">0</text>
<text x="91.9" y="72.5">0.2</text>
</g>
<g font-size="1.2" fill="#231f20">
<text x="131.1" y="78.1">2</text>
<text x="131.1" y="87.1">2</text>
</g>
</svg>
